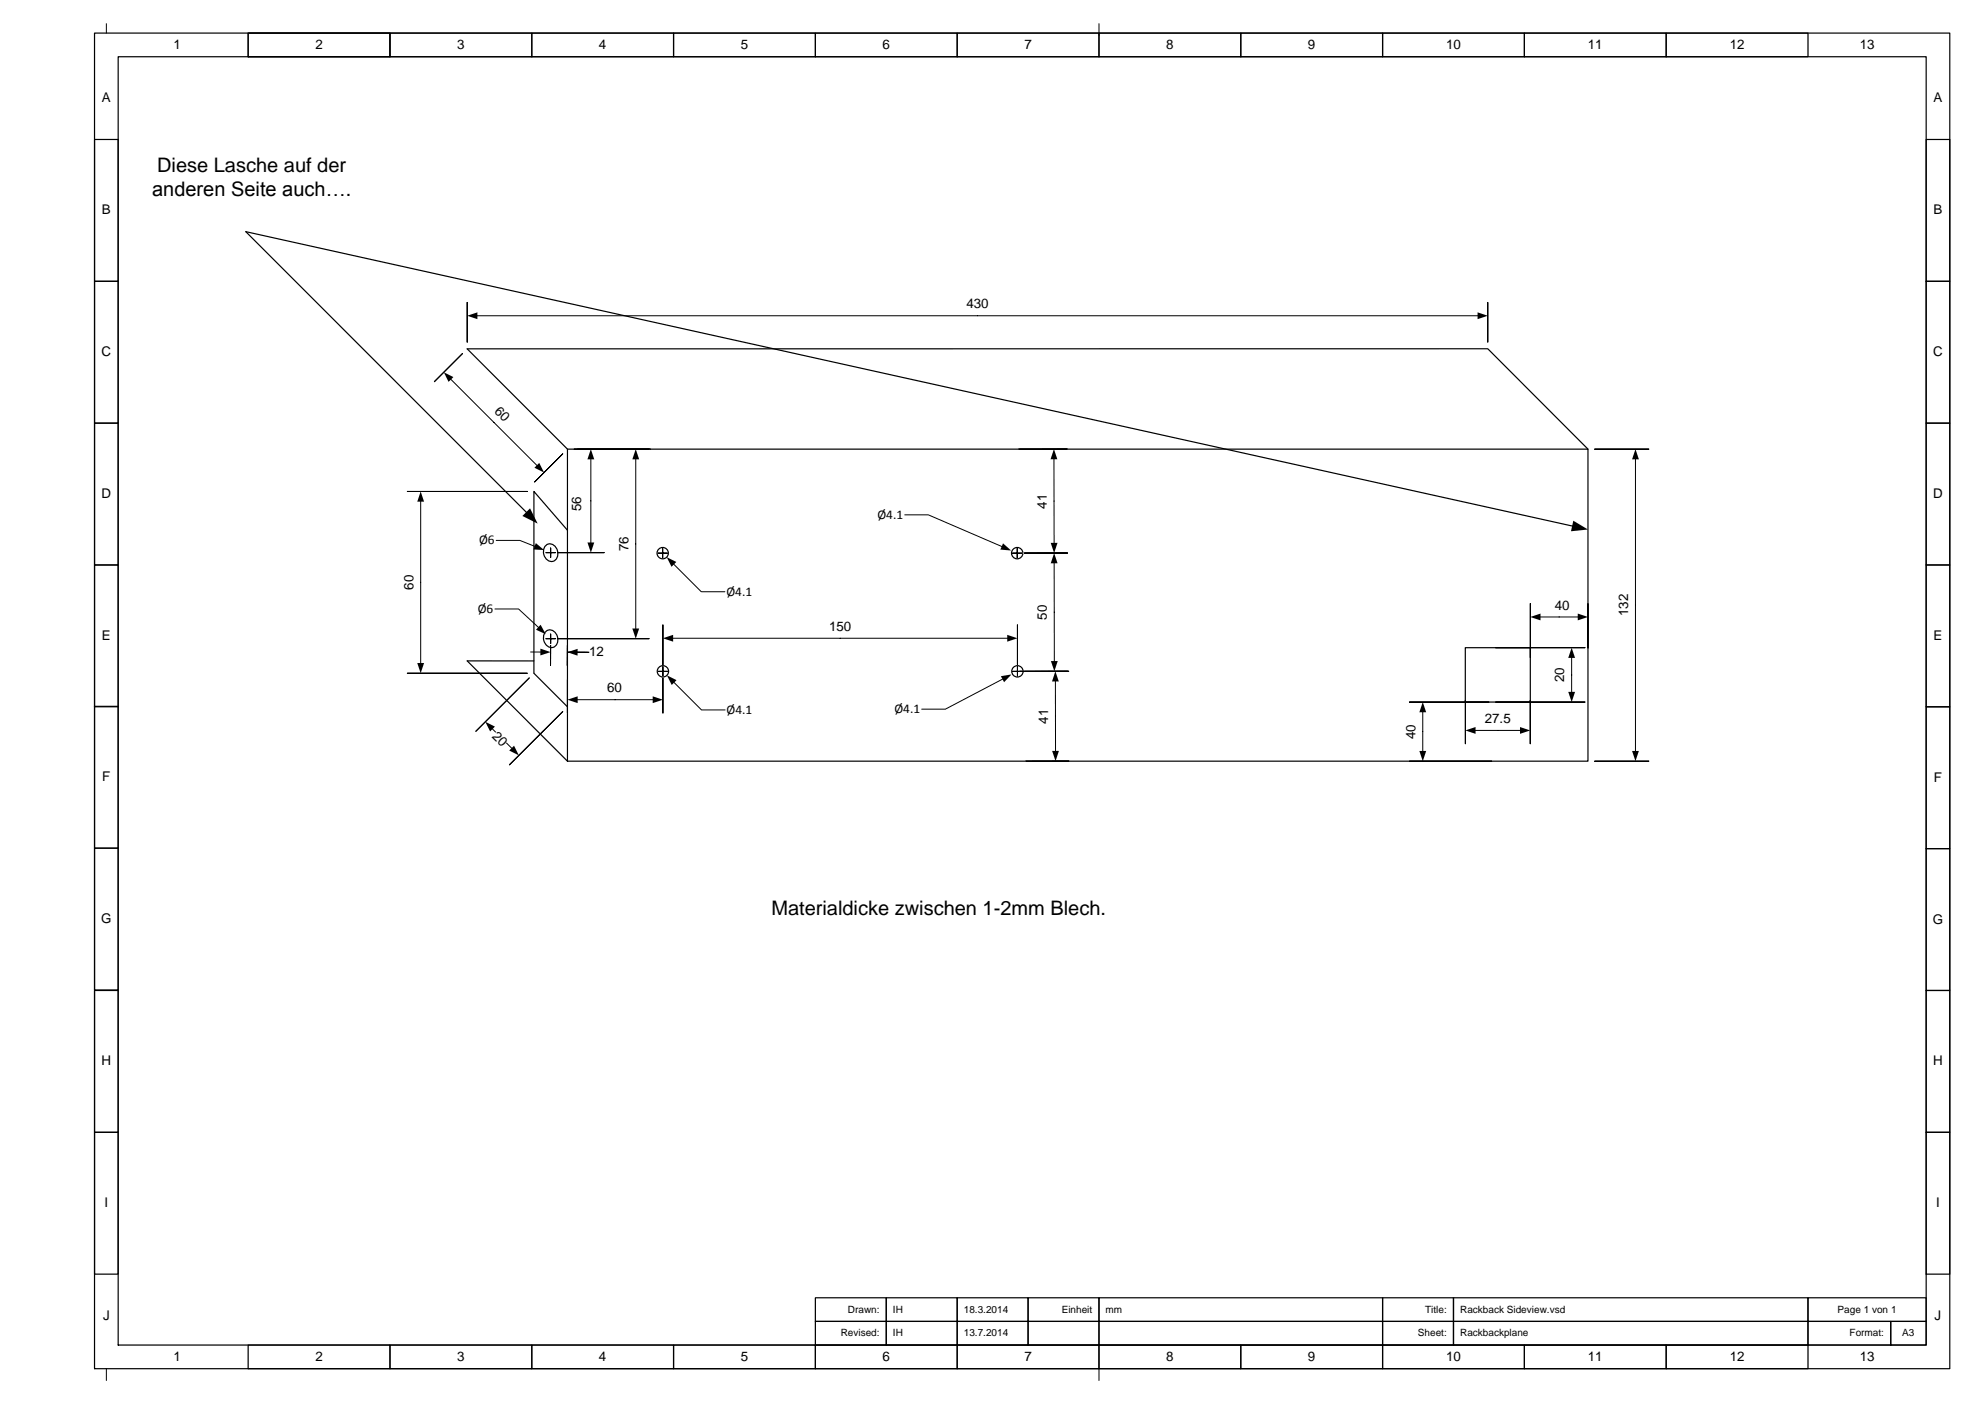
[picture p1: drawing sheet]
<svg xmlns="http://www.w3.org/2000/svg" width="420mm" height="297mm" viewBox="0 0 420 297" stroke-linecap="round" stroke-linejoin="round" font-family="sans-serif">
<g fill="none" stroke="#000" stroke-width=".25">
<path d="M20 7h392.5v282.5h-392.5zM25 12h382.5v272.5h-382.5zM52.5 7h30v5h-30zM82.5 7h30v5h-30zM112.5 7h30v5h-30zM142.5 7h30v5h-30zM172.5 7h30v5h-30zM202.5 7h30v5h-30zM232.5 7h30v5h-30zM262.5 7h30v5h-30zM292.5 7h30v5h-30zM322.5 7h30v5h-30z"/>
<path d="M352.5 7h30v5h-30zM20 29.5h5v30h-5zM407.5 29.5h5v30h-5zM20 59.5h5v30h-5zM407.5 59.5h5v30h-5zM20 89.5h5v30h-5zM120.1 95h215.9v66h-215.9zM120.1 95l-21.3-21.2h216l21.2 21.2M407.5 89.5h5v30h-5zM20 119.5h5v30h-5zM120.1 112.2l-7.1-8.3v38.5M407.5 119.5h5v30h-5z"/>
<path d="M20 149.4h5v30h-5zM113 142.4l7.1 7.1M407.5 149.5h5v30h-5zM20 179.4h5v30h-5zM407.5 179.5h5v30h-5zM20 209.5h5v30h-5zM407.5 209.5h5v30h-5zM20 239.5h5v30h-5zM407.5 239.5h5v30h-5zM172.5 274.5h15v5h-15zM172.5 279.5h15v5h-15zM187.5 274.5h15v5h-15z"/>
<path d="M187.5 279.5h15v5h-15zM202.5 274.5h15v5h-15zM202.5 279.5h15v5h-15zM217.5 274.5h15v5h-15zM217.5 279.5h15v5h-15zM232.5 279.5h60v5h-60zM232.5 274.5h60v5h-60zM292.5 274.5h15v5h-15zM292.5 279.5h15v5h-15zM307.5 274.5h75v5h-75zM307.5 279.5h75v5h-75zM382.5 279.5h17.5v5h-17.5z"/>
<path d="M382.5 274.5h25v5h-25zM400 279.5h7.5v5h-7.5zM52.5 284.5h30v5h-30zM82.5 284.5h30v5h-30zM112.5 284.5h30v5h-30zM142.5 284.5h30v5h-30zM172.5 284.5h30v5h-30zM202.5 284.5h30v5h-30zM232.5 284.5h30v5h-30zM262.5 284.5h30v5h-30zM292.5 284.5h30v5h-30zM322.5 284.5h30v5h-30z"/>
<path d="M352.5 284.5h30v5h-30z"/>
</g>
<path d="M22.5 5v2M232.5 5v2.5M22.5 289.5v2.5M232.5 289.5v2.5" fill="none" stroke="#000" stroke-width=".21"/>
<path d="M115.3 115.5a1.53 1.53 0 0 1 1.7-.3 1.53 1.53 0 0 1 .9 1.3 1.5 1.5 0 0 1-.3 1.8 1.5 1.5 0 0 1-1.8 .2 2.22 2.22 0 0 1-.5-3z" fill-rule="evenodd" fill="#fff"/>
<path d="M115.3 115.5a1.53 1.53 0 0 1 1.7-.3 1.53 1.53 0 0 1 .9 1.3 1.5 1.5 0 0 1-.3 1.8 1.5 1.5 0 0 1-1.8 .2 2.22 2.22 0 0 1-.5-3z" fill="none" stroke="#000" stroke-width=".25"/>
<path d="M115.3 133.7a1.53 1.53 0 0 1 1.7-.3 1.53 1.53 0 0 1 .9 1.3 1.5 1.5 0 0 1-.3 1.8 1.5 1.5 0 0 1-1.8 .2 2.22 2.22 0 0 1-.5-3z" fill-rule="evenodd" fill="#fff"/>
<path d="M113 139.8h-14.2l21.3 21.2M115.3 133.7a1.53 1.53 0 0 1 1.7-.3 1.53 1.53 0 0 1 .9 1.3 1.5 1.5 0 0 1-.3 1.8 1.5 1.5 0 0 1-1.8 .2 2.22 2.22 0 0 1-.5-3z" fill="none" stroke="#000" stroke-width=".25"/>
<path d="M98.8 64v8.4zM314.8 64v8.4z" fill-rule="evenodd" fill="#fff"/>
<path d="M98.8 64v8.4v-8.4M100.8 66.8h212M314.8 64v8.4v-8.4" fill="none" stroke="#000" stroke-width=".21"/>
<path d="M98.8 66.8l2.2-.7v1.4zM312.6 66.1l2.2 .7-2.2 .7z" fill="#000"/>
<g fill="#fff">
<path d="M204.4 62.7h4.8v3.4h-4.8z" fill-rule="evenodd"/>
<path d="M113.1 101.9l6-5.9zM91.9 80.7l5.9-5.9z" fill-rule="evenodd"/>
</g>
<path d="M91.9 80.7l5.9-5.9-5.9 5.9M95.3 80.1l18.4 18.5M113.1 101.9l6-5.9-6 5.9" fill="none" stroke="#000" stroke-width=".21"/>
<path d="M93.9 78.7l2 1.1-1 1zM114.1 97.9l1 2-2-1z" fill="#000"/>
<g fill="#fff">
<path d="M103.9 87.7l2.4-2.4 2.2 2.3-2.4 2.4z" fill-rule="evenodd"/>
<path d="M107.8 161.8l11.3-11.3zM100.7 154.7l11.3-11.3z" fill-rule="evenodd"/>
</g>
<path d="M100.7 154.7l11.3-11.3-11.3 11.3M104.1 154.1l4.3 4.3M107.8 161.8l11.3-11.3-11.3 11.3" fill="none" stroke="#000" stroke-width=".21"/>
<path d="M102.7 152.7l2 1-1 1zM107.7 158.8l1.1-1.1 1 2.1z" fill="#000"/>
<g fill="#fff">
<path d="M103.4 156.4l2.4-2.4 2.2 2.2-2.4 2.4z" fill-rule="evenodd"/>
<path d="M86.2 142.4h25.3zM86.2 103.9h25.3z" fill-rule="evenodd"/>
</g>
<path d="M86.2 103.9h25.3h-25.3M89 105.9v34.5M86.2 142.4h25.3h-25.3" fill="none" stroke="#000" stroke-width=".21"/>
<path d="M89 103.9l.7 2.2h-1.4zM88.3 140.2h1.4l-.7 2.2z" fill="#000"/>
<g fill="#fff">
<path d="M84.9 121.6h3.4v3.1h-3.4z" fill-rule="evenodd"/>
<path d="M337.4 161h11.4zM337.4 95h11.4z" fill-rule="evenodd"/>
</g>
<path d="M346 97v62M348.8 95h-11.4h11.4M348.8 161h-11.4h11.4" fill="none" stroke="#000" stroke-width=".21"/>
<path d="M346 95l.7 2.2h-1.4zM345.3 158.8h1.4l-.7 2.2z" fill="#000"/>
<g fill="#fff">
<path d="M341.9 125.6h3.4v4.8h-3.4z" fill-rule="evenodd"/>
<path d="M117.9 116.9h9.9zM122.2 95h15.4z" fill-rule="evenodd"/>
</g>
<path d="M122.2 95h15.4h-15.4M125 97v17.9M127.8 116.9h-9.9h9.9" fill="none" stroke="#000" stroke-width=".21"/>
<path d="M125 95l.7 2.2h-1.4zM124.3 114.7h1.4l-.7 2.2z" fill="#000"/>
<g fill="#fff">
<path d="M120.4 104.9h3.4v3.2h-3.4z" fill-rule="evenodd"/>
<path d="M117.9 135.1h19.4zM121.5 95h15.8z" fill-rule="evenodd"/>
</g>
<path d="M134.5 97v36.1M137.3 95h-15.8h15.8M137.3 135.1h-19.4h19.4" fill="none" stroke="#000" stroke-width=".21"/>
<path d="M134.5 95l.7 2.2h-1.4zM133.8 132.9h1.4l-.7 2.2z" fill="#000"/>
<path d="M130.4 113.5h3.4v3.1h-3.4z" fill-rule="evenodd" fill="#fff"/>
<path d="M310 137h13.8v11.5h-13.8z" fill="none" stroke="#000" stroke-width=".25"/>
<circle cx="215.2" cy="117" r="1.2" fill="#fff"/>
<circle cx="215.2" cy="117" r="1.2" fill="none" stroke="#000" stroke-width=".25"/>
<circle cx="215.2" cy="142" r="1.2" fill="#fff"/>
<circle cx="215.2" cy="142" r="1.2" fill="none" stroke="#000" stroke-width=".25"/>
<path d="M115.5 116.9h2zM116.5 115.9v2z" fill-rule="evenodd" fill="#fff"/>
<path d="M105 114.3h5l3.3 1.3M115.5 116.9h2h-2M116.5 117.9v-2v2" fill="none" stroke="#000" stroke-width=".21"/>
<path d="M113.4 114.9l1.7 1.4-2.3-.1z" fill="#000"/>
<g fill="#fff">
<path d="M101.4 112.6h3.3v3.4h-3.3z" fill-rule="evenodd"/>
<circle cx="140.2" cy="117" r="1.2"/>
</g>
<circle cx="140.2" cy="117" r="1.2" fill="none" stroke="#000" stroke-width=".25"/>
<circle cx="140.2" cy="142" r="1.2" fill="#fff"/>
<circle cx="140.2" cy="142" r="1.2" fill="none" stroke="#000" stroke-width=".25"/>
<path d="M214.2 117h2zM215.2 116v2z" fill-rule="evenodd" fill="#fff"/>
<path d="M191.4 108.9h5l15.7 6.8M214.2 117h2h-2M215.2 118v-2v2" fill="none" stroke="#000" stroke-width=".21"/>
<path d="M212.2 114.9l1.7 1.5-2.3-.2z" fill="#000"/>
<g fill="#fff">
<path d="M185.6 107.2h5.5v3.4h-5.5z" fill-rule="evenodd"/>
<path d="M140.2 132.2v8.4zM215.2 132.2v8.4z" fill-rule="evenodd"/>
</g>
<path d="M140.2 132.2v8.4v-8.4M142.2 135h71.1M215.2 132.2v8.4v-8.4" fill="none" stroke="#000" stroke-width=".21"/>
<path d="M140.2 135l2.2-.7v1.4zM213.1 134.3l2.1 .7-2.1 .7z" fill="#000"/>
<g fill="#fff">
<path d="M175.4 130.9h4.7v3.4h-4.7z" fill-rule="evenodd"/>
<path d="M216.7 142h9.2zM216.6 117h9.2z" fill-rule="evenodd"/>
</g>
<path d="M223 119l.1 21M225.8 117h-9.2h9.2M225.9 142h-9.2h9.2" fill="none" stroke="#000" stroke-width=".21"/>
<path d="M223 117l.7 2.1h-1.4zM222.3 139.8h1.5l-.7 2.2z" fill="#000"/>
<g fill="#fff">
<path d="M218.9 127.9h3.4v3.2h-3.4z" fill-rule="evenodd"/>
<path d="M214.2 142h2zM215.2 141v2z" fill-rule="evenodd"/>
</g>
<path d="M212.2 143.6l-12.2 6.4h-5M214.2 142h2h-2M215.2 143v-2v2" fill="none" stroke="#000" stroke-width=".21"/>
<path d="M211.8 143l2.2-.3-1.6 1.6z" fill="#000"/>
<g fill="#fff">
<path d="M189.2 148.3h5.5v3.4h-5.5z" fill-rule="evenodd"/>
<path d="M139.2 142h2zM140.2 141v2z" fill-rule="evenodd"/>
</g>
<path d="M139.2 142h2h-2M140.2 143v-2v2M142.5 144.2l5.9 6h5" fill="none" stroke="#000" stroke-width=".21"/>
<path d="M141.1 142.8l2 1.1-1 1z" fill="#000"/>
<g fill="#fff">
<path d="M153.7 148.5h5.5v3.4h-5.5z" fill-rule="evenodd"/>
<path d="M139.2 117h2zM140.2 116v2z" fill-rule="evenodd"/>
</g>
<path d="M139.2 117h2h-2M140.2 118v-2v2M142.4 119.2l6 6h5" fill="none" stroke="#000" stroke-width=".21"/>
<path d="M141 117.8l2.1 1.1-1 1z" fill="#000"/>
<g fill="#fff">
<path d="M153.7 123.5h5.4v3.4h-5.4z" fill-rule="evenodd"/>
<path d="M120.1 143.8v7zM140.2 143.4v7.4z" fill-rule="evenodd"/>
</g>
<path d="M120.1 150.8v-7v7M122 148h16.3M140.2 150.8v-7.4v7.4" fill="none" stroke="#000" stroke-width=".21"/>
<path d="M120.1 148l2.1-.7v1.4zM138.1 147.3l2.1 .7-2.1 .7z" fill="#000"/>
<g fill="#fff">
<path d="M128.4 143.9h3.2v3.4h-3.2z" fill-rule="evenodd"/>
<path d="M115.5 135.1h2zM116.5 134.1v2z" fill-rule="evenodd"/>
</g>
<path d="M104.7 128.8h5l4.3 4M115.5 135.1h2h-2M116.5 136.1v-2v2" fill="none" stroke="#000" stroke-width=".21"/>
<path d="M114.4 132.1l1.1 2-2.1-.9z" fill="#000"/>
<g fill="#fff">
<path d="M101.1 127.1h3.3v3.4h-3.3z" fill-rule="evenodd"/>
<path d="M216.6 117h9.2zM215.4 95h10.4z" fill-rule="evenodd"/>
</g>
<path d="M223 97v18M225.8 95h-10.4h10.4M225.8 117h-9.2h9.2" fill="none" stroke="#000" stroke-width=".21"/>
<path d="M223 95l.7 2.1h-1.4zM222.3 114.8h1.4l-.7 2.2z" fill="#000"/>
<g fill="#fff">
<path d="M218.9 104.4h3.4v3.2h-3.4z" fill-rule="evenodd"/>
<path d="M216.9 161h9.2zM215.7 142h10.4z" fill-rule="evenodd"/>
</g>
<path d="M223.3 144v15M226.1 142h-10.4h10.4M226.1 161h-9.2h9.2" fill="none" stroke="#000" stroke-width=".21"/>
<path d="M223.3 142l.7 2.1h-1.4zM222.6 158.8h1.4l-.7 2.2z" fill="#000"/>
<path d="M219.2 149.9h3.4v3.2h-3.4z" fill-rule="evenodd" fill="#fff"/>
<path d="M111.5 108.5l-59.5-59.5 280.9 62.3" fill="none" stroke="#000" stroke-width=".25"/>
<path d="M110.5 109.1l1.6-1.6 1.6 3.3zM332.8 110.1l3.2 1.9-3.6 .4z" fill="#000"/>
<path d="M310 148.1v9.2zM323.7 148.2v9.1z" fill-rule="evenodd" fill="#fff"/>
<path d="M310 157.3v-9.2v9.2M312 154.5h9.8M323.7 157.3v-9.1v9.1" fill="none" stroke="#000" stroke-width=".21"/>
<path d="M310 154.5l2.2-.7v1.4zM321.6 153.8l2.1 .7-2.1 .7z" fill="#000"/>
<g fill="#fff">
<path d="M314.1 150.4h5.5v3.4h-5.5z" fill-rule="evenodd"/>
<path d="M316.4 148.5h18.9zM316.4 137h18.9z" fill-rule="evenodd"/>
</g>
<path d="M332.5 139v7.5M335.3 137h-18.9h18.9M335.3 148.5h-18.9h18.9" fill="none" stroke="#000" stroke-width=".21"/>
<path d="M332.5 137l.7 2.2h-1.4zM331.8 146.3h1.4l-.7 2.2z" fill="#000"/>
<g fill="#fff">
<path d="M328.4 141.2h3.4v3.1h-3.4z" fill-rule="evenodd"/>
<path d="M323.8 127.7v11.4zM336 127.7v9.4z" fill-rule="evenodd"/>
</g>
<path d="M323.8 127.7v11.4v-11.4M325.7 130.5h8.3M336 127.7v9.4v-9.4" fill="none" stroke="#000" stroke-width=".21"/>
<path d="M323.8 130.5l2.1-.7v1.4zM333.8 129.8l2.2 .7-2.2 .7z" fill="#000"/>
<g fill="#fff">
<path d="M328.9 126.4h3.2v3.4h-3.2z" fill-rule="evenodd"/>
<path d="M298.2 161h17.4zM298.2 148.5h16.8z" fill-rule="evenodd"/>
</g>
<path d="M298.2 148.5h16.8h-16.8M301 150.5v8.5M298.2 161h17.4h-17.4" fill="none" stroke="#000" stroke-width=".21"/>
<path d="M301 148.5l.7 2.2h-1.4zM300.3 158.8h1.4l-.7 2.2z" fill="#000"/>
<g fill="#fff">
<path d="M296.9 153.2h3.4v3.1h-3.4z" fill-rule="evenodd"/>
<path d="M120 136.5v4.3zM116.5 136.5v4.3zM120 138h6.2z" fill-rule="evenodd"/>
</g>
<path d="M112.3 137.9h2.2M120 138h6.2h-6.2M122 138h2.3M116.5 140.8v-4.3v4.3M120 140.8v-4.3v4.3" fill="none" stroke="#000" stroke-width=".21"/>
<path d="M114.3 137.2l2.2 .7-2.2 .7zM120 138l2.2-.8v1.5z" fill="#000"/>
<path d="M124.7 136.3h3.1v3.4h-3.2z" fill-rule="evenodd" fill="#fff"/>
<g font-size="4.2">
<text x="32.2" y="41.5">anderen Seite auch….</text>
<text x="33.2" y="36.4">Diese Lasche auf der</text>
<text x="163.2" y="193.6">Materialdicke zwischen 1-2mm Blech.</text>
</g>
<g font-size="2.8">
<text x="36.7" y="10.3">1</text>
<text x="66.7" y="10.3">2</text>
<text x="96.7" y="10.3">3</text>
<text x="126.7" y="10.3">4</text>
<text x="156.7" y="10.3">5</text>
<text x="186.7" y="10.3">6</text>
<text x="216.7" y="10.3">7</text>
<text x="246.7" y="10.3">8</text>
<text x="276.7" y="10.3">9</text>
<text x="305.9" y="10.3">10</text>
<text x="335.9" y="10.3">11</text>
<text x="365.9" y="10.3">12</text>
<text x="393.4" y="10.3">13</text>
<text x="21.6" y="21.6">A</text>
<text x="409.1" y="21.6">A</text>
<text x="21.6" y="45.3">B</text>
<text x="409.1" y="45.3">B</text>
<text x="204.4" y="65.2">430</text>
<text x="21.5" y="75.3">C</text>
<text x="409" y="75.3">C</text>
<text x="104.5" y="87.1" transform="rotate(45 104.5 87.1)">60</text>
<text x="21.5" y="105.3">D</text>
<text x="221.4" y="107.6" transform="rotate(-90 221.4 107.6)">41</text>
<text x="409" y="105.3">D</text>
<text x="122.9" y="108.1" transform="rotate(-90 122.9 108.1)">56</text>
<text x="185.6" y="109.7">Ø4.1</text>
<text x="101.4" y="115.2">Ø6</text>
<text x="132.9" y="116.6" transform="rotate(-90 132.9 116.6)">76</text>
<text x="87.4" y="124.7" transform="rotate(-90 87.4 124.7)">60</text>
<text x="101.1" y="129.7">Ø6</text>
<text x="153.7" y="126">Ø4.1</text>
<text x="221.5" y="131.1" transform="rotate(-90 221.5 131.1)">50</text>
<text x="328.9" y="128.9">40</text>
<text x="344.4" y="130.4" transform="rotate(-90 344.4 130.4)">132</text>
<text x="21.6" y="135.3">E</text>
<text x="175.4" y="133.4">150</text>
<text x="409.1" y="135.3">E</text>
<text x="124.7" y="138.8">12</text>
<text x="128.4" y="146.4">60</text>
<text x="330.9" y="144.3" transform="rotate(-90 330.9 144.3)">20</text>
<text x="104" y="155.8" transform="rotate(45 104 155.8)">20</text>
<text x="153.7" y="151">Ø4.1</text>
<text x="189.2" y="150.8">Ø4.1</text>
<text x="221.7" y="153.1" transform="rotate(-90 221.7 153.1)">41</text>
<text x="314.1" y="152.9">27.5</text>
<text x="299.4" y="156.3" transform="rotate(-90 299.4 156.3)">40</text>
<text x="21.6" y="165.2">F</text>
<text x="409.1" y="165.3">F</text>
<text x="21.4" y="195.2">G</text>
<text x="408.9" y="195.3">G</text>
<text x="21.5" y="225.3">H</text>
<text x="409" y="225.3">H</text>
<text x="22.1" y="255.3">I</text>
<text x="409.6" y="255.3">I</text>
<text x="21.8" y="279.1">J</text>
<text x="409.3" y="279.1">J</text>
<text x="36.7" y="287.8">1</text>
<text x="66.7" y="287.8">2</text>
<text x="96.7" y="287.8">3</text>
<text x="126.7" y="287.8">4</text>
<text x="156.7" y="287.8">5</text>
<text x="186.7" y="287.8">6</text>
<text x="216.7" y="287.8">7</text>
<text x="246.7" y="287.8">8</text>
<text x="276.7" y="287.8">9</text>
<text x="305.9" y="287.8">10</text>
<text x="335.9" y="287.8">11</text>
<text x="365.9" y="287.8">12</text>
<text x="393.4" y="287.8">13</text>
</g>
<g font-size="2.1">
<text x="179.4" y="277.6">Drawn:</text>
<text x="188.9" y="277.6">IH</text>
<text x="203.9" y="277.6">18.3.2014</text>
<text x="224.6" y="277.6">Einheit</text>
<text x="233.9" y="277.6">mm</text>
<text x="301.5" y="277.6">Title:</text>
<text x="308.9" y="277.6">Rackback Sideview.vsd</text>
<text x="388.8" y="277.6">Page 1 von 1</text>
<text x="177.9" y="282.6">Revised:</text>
<text x="188.9" y="282.6">IH</text>
<text x="203.9" y="282.6">13.7.2014</text>
<text x="300" y="282.6">Sheet:</text>
<text x="308.9" y="282.6">Rackbackplane</text>
<text x="391.3" y="282.6">Format:</text>
<text x="402.5" y="282.6">A3</text>
</g>
</svg>
